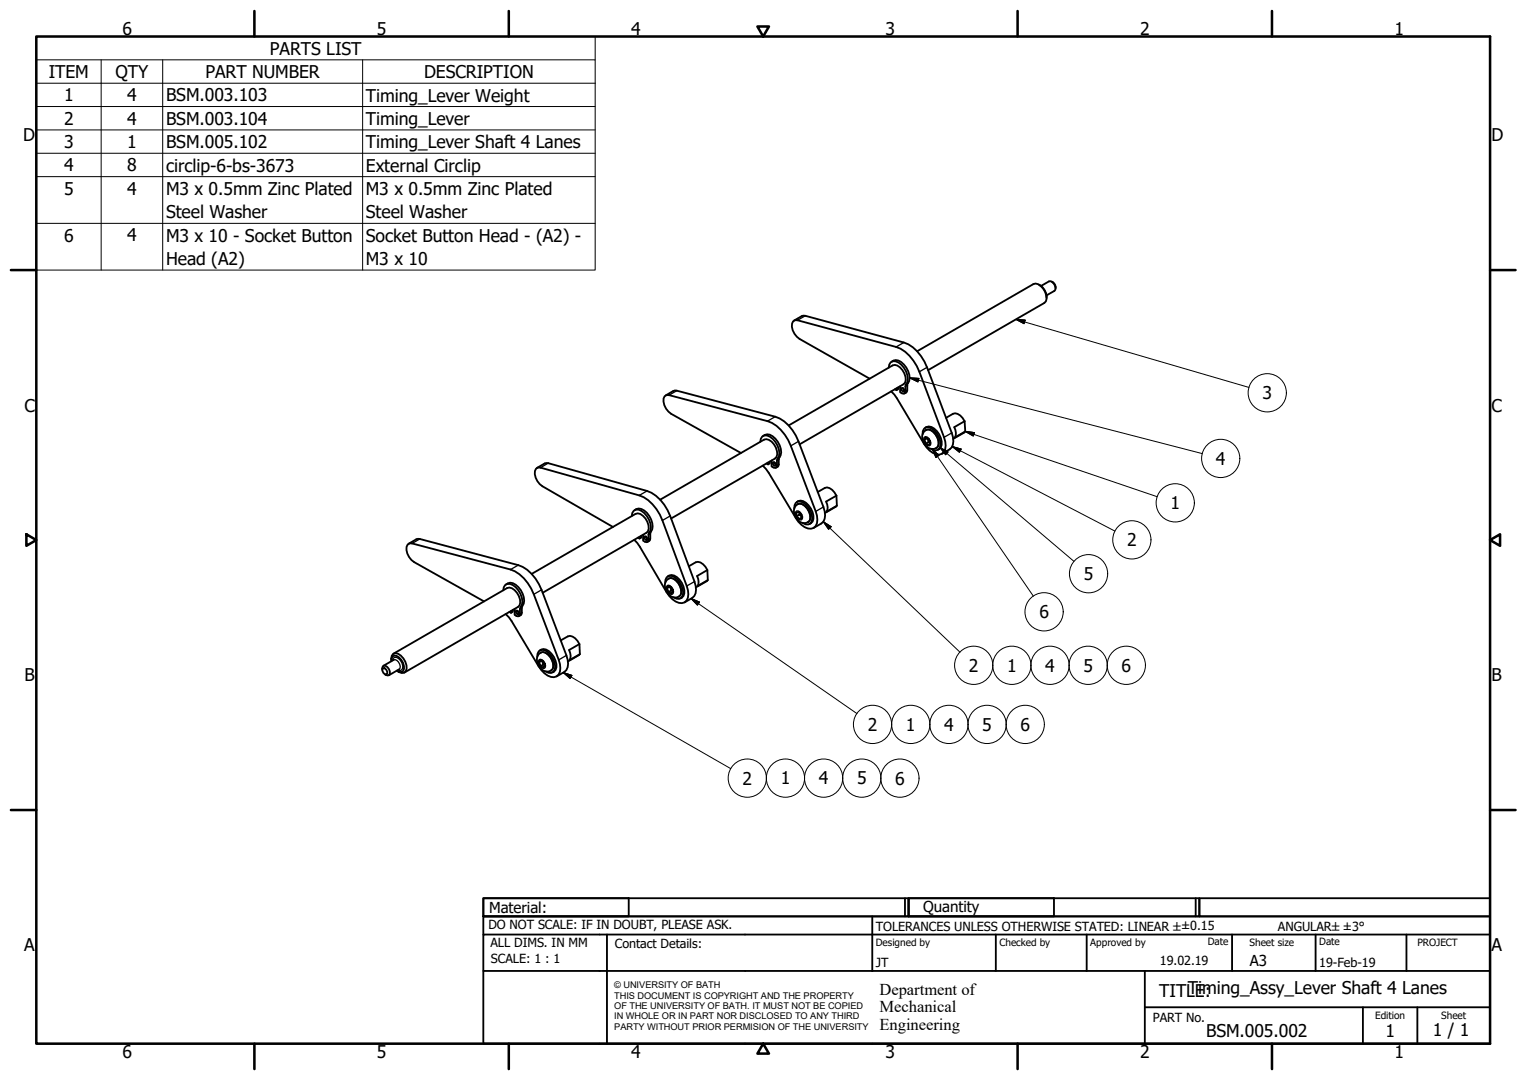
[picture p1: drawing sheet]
<svg xmlns="http://www.w3.org/2000/svg" width="420mm" height="297mm" viewBox="0 0 420 297" stroke-linecap="round" stroke-linejoin="round" font-family="sans-serif">
<!-- layer: Visible (ISO) -->
<g fill="none" stroke="#000" stroke-width=".51">
<path d="M285.9 78.3a4 4 0 0 1 2.1 3.7M286.4 78.6l2.2-1.2a1.73 1.73 0 0 1 1.5 2.6l-2.1 1.2M289.4 77.5a1.74 1.74 0 0 1 1 1.8M218.5 88.2l2.1-1.3h1l27.1 7.3a11.1 11.1 0 0 1 6.4 6.8l6.8 18.1a3.9 3.9 0 0 1-.6 4.5l-2.1 1.2M245.3 99.5a2.22 2.22 0 0 1 3.4 .7 4.4 4.4 0 0 1 .9 5.8v1.7l-.7 .5M252.3 96.6l32.1-18.5a2.34 2.34 0 0 1 2.7 1.3 3.8 3.8 0 0 1 .7 3.5l-.4 .4-32 18.5M183.2 108.8l2.1-1.3 .9-.1 27.1 7.2a11 11 0 0 1 6.4 6.8l6.9 18a3.9 3.9 0 0 1-.6 4.6l-2.1 1.2M210 119.9a2 2 0 0 1 2.6 .1 4.7 4.7 0 0 1 1.7 6.4l-.1 1.7-.7 .6M217 117l28.6-16.5a2.34 2.34 0 0 1 2.7 1.3 3.6 3.6 0 0 1 .7 3.4l-.4 .5-28.6 16.5M239.3 104.1l-19.3-10.9a3.9 3.9 0 0 1-1.8-4.8l.6-.3h.6l27.2 7.3a11.1 11.1 0 0 1 6.4 6.8l6.8 18.1a4.6 4.6 0 0 1-.1 4 2.18 2.18 0 0 1-3 .3l-1.7-1.5-.8-1.1-7.4-12.4-1.6-2M244.5 101.1a1.6 1.6 0 0 1 .9-1.6 1.6 1.6 0 0 1 1.8 .2 5.4 5.4 0 0 1 2.5 5.4 2.85 2.85 0 0 0-.6 2.5l-.1 .5-.4 .2-.9-.4v-1.7M246.7 106.8v.5"/>
<path d="M247.2 106.5v.5l-.5 .3-.5-.2M248.1 106.7l.6 .3v.7l-.6-.3zM248.5 106.8l.3 .5M253.9 119.5a1.54 1.54 0 0 1 .6-1.7 1.54 1.54 0 0 1 1.8 0 5 5 0 0 1 2.3 5.2 1.52 1.52 0 0 1-2.4 .5M254.3 118.7a1.62 1.62 0 0 1 2.5 .1 4 4 0 0 1 1.3 3.9 2.33 2.33 0 0 1-3.9-.8 2.75 2.75 0 0 1 .1-3.2zM254.6 117.7a1.87 1.87 0 0 1 2.4 .2 4.8 4.8 0 0 1 1.9 5.1l-.8 .7M260.3 114.9l1.9-1.1a2.36 2.36 0 0 1 2.7 1.2l.5 .9M262.6 117.5l2.8-1.6 .2 2.8-2.8 1.6a3.1 3.1 0 0 0-.2-2.8zM265.6 118.7l-3.3 2M147.7 128.7l2.2-1.2 .9-.1 27.2 7.6a11.2 11.2 0 0 1 6.4 6.9l6.7 18.1a3.9 3.9 0 0 1-.6 4.5l-2.1 1.2M181.6 137.4l28.6-16.5a2.41 2.41 0 0 1 2.8 1.3 3.2 3.2 0 0 1 .3 3.9l-28.6 16.5M203.9 124.6l-19.2-10.8a4 4 0 0 1-1.8-4.8l.5-.3h.7l27.1 7.1a11.1 11.1 0 0 1 6.4 6.8l6.9 18.1a3.9 3.9 0 0 1-.6 4.5 2.99 2.99 0 0 1-3.4-.8l-1.6-2-7.4-12.4-1.6-1.9"/>
<path d="M209.2 121.5a1.59 1.59 0 0 1 .8-1.6 1.59 1.59 0 0 1 1.8 .2 5.5 5.5 0 0 1 2.5 5.4 2.74 2.74 0 0 0-.5 2.5l-.1 .5-.4 .2-1-.4v-1.7M211.3 127.2v.5M211.8 126.9v.6l-.5 .2-.4-.2M212.7 127.1l.6 .3v.7l-.6-.3zM213.1 127.2l.4 .6M218.5 139.8a1.54 1.54 0 0 1 .7-1.6 1.54 1.54 0 0 1 1.8 0 5 5 0 0 1 2.4 5.2 1.51 1.51 0 0 1-2.5 .4M218.9 139.1a1.62 1.62 0 0 1 2.6 0 3.9 3.9 0 0 1 1.3 4 2.32 2.32 0 0 1-3.9-.8 2.81 2.81 0 0 1 0-3.2zM219.3 138.1a1.83 1.83 0 0 1 2.5 .2 4.7 4.7 0 0 1 1.8 5.2l-.8 .6M225 135.3l1.9-1.1a2.32 2.32 0 0 1 2.7 1.3l.5 .8M227.3 138l2.8-1.7 .2 2.8-2.9 1.6a2.87 2.87 0 0 0-.1-2.7zM230.3 139.1l-3.3 2M254.7 120.3l.8 .4 .5 1.1-.4 .6-.8-.4-.5-1z"/>
<path d="M255.1 120.5l.4 1.1M255.1 120.5l-.8 .5M255.1 120.5h.1M255.5 121.6l-.7 .4M255.5 121.6l.4 .1M112.4 149.5l2.2-1.2 .9-.1 27.1 7.2a11.1 11.1 0 0 1 6.4 6.8l6.9 18.1a3.9 3.9 0 0 1-.6 4.5l-2.2 1.2M146.3 157.8l28.6-16.5a2.35 2.35 0 0 1 2.7 1.3 3.7 3.7 0 0 1 .7 3.5l-.4 .4-28.6 16.5M168.7 144.9l-19.5-11.2a3.9 3.9 0 0 1-1.7-4.8l.5-.3h.7l27.2 7.7a11.2 11.2 0 0 1 6.4 6.8l6.7 18.1a3.8 3.8 0 0 1-.7 4.5 3.1 3.1 0 0 1-3.3-.9l-1.6-2-7.4-12.4-1.5-1.9M173.8 141.9a1.59 1.59 0 0 1 .9-1.6 1.59 1.59 0 0 1 1.8 .2 4.8 4.8 0 0 1 1.9 6.6v1.3l-.1 .5-.4 .2-.9-.4v-1.6M174.6 140.3a1.96 1.96 0 0 1 2.6 .1 5.4 5.4 0 0 1 2.3 5.2 2.63 2.63 0 0 0-.6 2.5v.4l-.8 .6M176 147.6v.5M176.5 147.3v.6l-.5 .2-.5-.2"/>
<path d="M177.4 147.5l.6 .4v.7l-.6-.4zM177.8 147.6l.3 .6M183.5 159.6a1.62 1.62 0 0 1 2.5 0 4 4 0 0 1 1.3 4 2.32 2.32 0 0 1-3.9-.8 2.75 2.75 0 0 1 .1-3.2zM183.7 158.5a1.9 1.9 0 0 1 2.5 .2 4.8 4.8 0 0 1 1.9 5.2l-.8 .7M189.5 155.8l1.9-1.1a2.36 2.36 0 0 1 2.7 1.2l.5 .9M191.8 158.4l2.8-1.6 .2 2.8-2.9 1.6a2.94 2.94 0 0 0-.1-2.8zM194.8 159.6l-3.3 2M219.1 141l.6-.2 .8 .7 .1 1-.6 .3-.8-.8zM219.9 141.5l.7 .6M219.9 141v.5M219.9 141.5l-.7 .5M220.6 142.4l-.6 .4"/>
<path d="M108.3 179.8l31.2-18.1a2.34 2.34 0 0 1 2.7 1.3 3.6 3.6 0 0 1 .8 3.5l-.5 .4-31.2 18.1M133.2 165.4l-19.2-10.8a4 4 0 0 1-1.8-4.8l.5-.4 .7 .1 27.1 7.1a11.1 11.1 0 0 1 6.4 6.9l6.8 18a3.9 3.9 0 0 1-.5 4.5 2.99 2.99 0 0 1-3.4-.8l-1.6-1.9-7.4-12.5-1.7-1.9M138.5 162.4a1.6 1.6 0 0 1 .8-1.7 1.6 1.6 0 0 1 1.8 .2 5.4 5.4 0 0 1 2.5 5.4 2.85 2.85 0 0 0-.5 2.5l-.2 .5-.3 .2-1-.4v-1.6M139.3 160.7a1.93 1.93 0 0 1 2.6 .1 4.8 4.8 0 0 1 1.7 6.4l-.1 1.7-.7 .6M140.6 168v.6M141.1 167.8v.5l-.5 .3-.4-.3M142 167.9l.6 .4v.7l-.6-.4zM142.4 168l.3 .6M148.2 179.9a1.62 1.62 0 0 1 2.6 .1 3.9 3.9 0 0 1 1.3 3.9 2.32 2.32 0 0 1-3.9-.8 2.81 2.81 0 0 1 0-3.2zM148.5 178.9a1.85 1.85 0 0 1 2.5 .2 4.8 4.8 0 0 1 1.8 5.2l-.8 .6M154.3 176.1l1.9-1.1a2.34 2.34 0 0 1 2.7 1.3l.5 .9M156.6 178.8l2.8-1.6 .2 2.7-2.9 1.7a2.87 2.87 0 0 0-.1-2.8z"/>
<path d="M159.6 179.9l-3.3 2M183 160.3l.1-.9a1.45 1.45 0 0 1 2.4-.7 5.1 5.1 0 0 1 2.3 5.2l-.3 .5-.6 .3-1.5-.4M183.5 161.8l.8-.4 .4 1M183.9 161.2l.8 .4 .5 1.1-.4 .6-.8-.5-.5-1zM184.7 162.4l-.7 .4M184.7 162.4l.4 .2M105.2 184.2l.1-.9 .3-.2a1.86 1.86 0 0 1 1.5 2.5l-.4 .2-.8-.4M105.2 184l.3-.3a1.14 1.14 0 0 1 .8 1.8 1.31 1.31 0 0 1-1.1-1.5zM107.7 181.6a1.43 1.43 0 0 1 .3-1.5 1.43 1.43 0 0 1 1.5-.3 4.1 4.1 0 0 1 2.2 4.8 1.49 1.49 0 0 1-2.3 0M107.7 181.9v-.8l.3-.5a1.72 1.72 0 0 1 2.4 .9 2.91 2.91 0 0 1 .5 3l-.4 .3h-.6l-.7-.3M108.3 181.5l-2.8 1.6M109.8 184.1l-2.8 1.6"/>
<path d="M147.8 180.7l.1-.9 .3-.7a1.93 1.93 0 0 1 2.8 .5 5.1 5.1 0 0 1 1.6 4.6 1.51 1.51 0 0 1-2.5 .5M148.3 182.1l.8-.4 .4 1.1M148.7 181.5l.8 .5 .4 1-.3 .6-.8-.4-.5-1.1zM149.5 182.8l-.7 .4M149.5 182.8l.4 .1"/>
</g>
<!-- layer: Visible Narrow (ISO) -->
<g fill="none" stroke="#000" stroke-width=".36">
<path d="M221.6 86.9l-2.2 1.2M248.7 94.2l-2.1 1.2M186.2 107.4l-2.1 1.3M213.3 114.6l-2.1 1.2M249.6 107.3l-.5 .3M249.6 106l-.5 .2M249.8 105.4l-.5 .3M254.7 118.3a2.24 2.24 0 0 1 2.6 1.2 2.9 2.9 0 0 1 .3 3.7M255.1 101l-2.1 1.2M261.9 119.1l-2.1 1.2M150.8 127.4l-2.1 1.2M178 135l-2.1 1.3"/>
<path d="M214.3 127.7l-.5 .3M214.3 126.4l-.5 .3M214.5 125.8l-.5 .3M219.5 138.7a2.62 2.62 0 0 1 3 2.1 2.21 2.21 0 0 1-.2 2.8M219.7 121.4l-2.1 1.2M226.6 139.4l-2.1 1.3M254.3 120.3l.3-.2a1.81 1.81 0 0 1 1.4 2.3l-.3 .2a1.79 1.79 0 0 1-1.4-2.3zM115.5 148.2l-2.1 1.3M142.6 155.4l-2.1 1.2M178.9 148.1l-.5 .3M178.9 146.8l-.5 .3M179.1 146.2l-.5 .3"/>
<path d="M183.9 159.2a2.24 2.24 0 0 1 2.6 1.2 3.6 3.6 0 0 1 .7 3.3l-.4 .4M184.4 141.9l-2.1 1.2M191.1 160l-2.1 1.2M218.9 140.8l.3-.3a1.73 1.73 0 0 1 1.6 2.2l-.3 .3a1.73 1.73 0 0 1-1.6-2.2zM143.6 168.5l-.5 .3M143.6 167.2l-.5 .3M143.7 166.7l-.4 .2M148.7 179.5a2.24 2.24 0 0 1 2.6 1.2 3.5 3.5 0 0 1 .7 3.3l-.4 .5M149 162.2l-2.1 1.3M183.5 161.2l.3-.3a1.78 1.78 0 0 1 1.4 2.3l-.3 .3a1.78 1.78 0 0 1-1.4-2.3zM108 181.7l.2-.6 .3-.3a2.41 2.41 0 0 1 2 3.4l-.4 .2-.6-.1M108.3 181.5a1.71 1.71 0 0 1 1.5 2.6"/>
<path d="M148.3 181.6l.3-.3a1.78 1.78 0 0 1 1.4 2.3l-.3 .3a1.81 1.81 0 0 1-1.4-2.3zM155.9 180.3l-2.2 1.2"/>
</g>
<!-- layer: Visible (ISO) -->
<g fill="#000">
<circle cx="184.3" cy="161.4" r=".25"/>
<circle cx="149.1" cy="181.7" r=".25"/>
</g>
<!-- layer: Symbol (ISO) -->
<g fill="none" stroke="#000" stroke-width=".28">
<path d="M10 16.5v-6.5h153.8v6.5M10 16.5h153.8v6.4M10 16.5v57.8h153.8v-51.4M27.8 16.5v57.8M44.8 16.5v57.8M99.8 16.5v57.8M10 22.9h153.8M10 29.3h153.8M10 35.7h153.8M10 42.1h153.8M10 48.6h153.8M10 61.4h153.8"/>
<path d="M279.5 87.8l2.6 .3-.3 .9zM279.5 87.8l64.2 18.8M250.3 103.9l2.5 .2-.2 1zM250.3 103.9l80.5 20.9M265.6 118.7l2.5 .3-.3 .9zM265.6 118.7l52.8 17.9M353.9 108a5.3 5.3 0 0 0-7.6-4.7 5.3 5.3 0 0 0-.7 9 5.3 5.3 0 0 0 8.3-3.4v-.9M256.5 123.5l1.8 1.8-.8 .5zM256.5 123.5l27.8 40.5M258.6 123.1l2.2 1.2-.6 .8zM258.6 123.1l36.9 31.3M262 122.8l2.5 .7-.5 .9z"/>
<path d="M262 122.8l44.8 23.3M226.5 143.5l2.2 1.4-.7 .7zM226.5 143.5l37.6 35.9M190.1 164.6l2.4 1-.6 .8zM190.1 164.6l45.7 31.7M154.9 185l2.5 .8-.5 .8zM154.9 185l46.2 26.4"/>
<circle cx="323.4" cy="138.3" r="5.3"/>
<circle cx="335.9" cy="126.1" r="5.3"/>
<circle cx="299.5" cy="157.8" r="5.3"/>
<circle cx="311.4" cy="148.5" r="5.3"/>
<circle cx="287.3" cy="168.3" r="5.3"/>
<circle cx="240.1" cy="199.2" r="5.3"/>
<circle cx="250.6" cy="199.2" r="5.3"/>
<circle cx="261.1" cy="199.2" r="5.3"/>
<circle cx="267.9" cy="183" r="5.3"/>
<circle cx="271.6" cy="199.2" r="5.3"/>
<circle cx="278.4" cy="183" r="5.3"/>
<circle cx="282.1" cy="199.2" r="5.3"/>
<circle cx="288.9" cy="183" r="5.3"/>
<circle cx="299.4" cy="183" r="5.3"/>
<circle cx="309.9" cy="183" r="5.3"/>
<circle cx="205.6" cy="214" r="5.3"/>
<circle cx="216.1" cy="214" r="5.3"/>
<circle cx="226.6" cy="214" r="5.3"/>
<circle cx="237.1" cy="214" r="5.3"/>
<circle cx="247.6" cy="214" r="5.3"/>
</g>
<!-- layer: Border (ISO) -->
<g fill="none" stroke="#000" stroke-width=".7">
<path d="M10 10h400v277h-400zM70 3v7M140 3v7M208.4 7.3h3.2l-1.6 2.7zM280 3v7M350 3v7M3 74.3h7M410 74.3h7M7.3 146.9l2.7 1.6-2.7 1.6zM410 148.5l2.7-1.6v3.2zM3 222.8h7M410 222.8h7"/>
<path d="M70 287v7M140 287v7M210 287l1.6 2.8h-3.2zM280 287v7M350 287v7"/>
</g>
<!-- layer: Title (ISO) -->
<g fill="none" stroke="#000" stroke-width=".51">
<path d="M133 247h40v5h-40zM133 247h117v5h-117zM133 257v-5h277v5M133 257h277v30h-277zM167 257v30M240 252v15M249 247v5M250 247h40v5h-40zM250 247h80v5h-80zM274 257v10M299 257v10M329 247v5"/>
<path d="M330 247h80v5h-80zM339 257v10M362 257v10M387 257v10M133 267h277M315 277h95M315 267v20M375 277v10M390 277v10"/>
</g>
<!-- layer: Symbol (ISO) -->
<g fill="#000" stroke="#000" stroke-width=".28">
<path d="M279.5 87.8l2.6 .3zM279.5 87.8l2.6 .3-.3 .9zM250.3 103.9l2.5 .2zM250.3 103.9l2.5 .2-.2 1zM265.6 118.7l2.5 .3zM265.6 118.7l2.5 .3-.3 .9zM256.5 123.5l1.8 1.8zM256.5 123.5l1.8 1.8-.8 .5zM258.6 123.1l2.2 1.2zM258.6 123.1l2.2 1.2-.6 .8zM262 122.8l2.5 .7zM262 122.8l2.5 .7-.5 .9z"/>
<path d="M226.5 143.5l2.2 1.4zM226.5 143.5l2.2 1.4-.7 .7zM190.1 164.6l2.4 1zM190.1 164.6l2.4 1-.6 .8zM154.9 185l2.5 .8zM154.9 185l2.5 .8-.5 .8z"/>
</g>
<g font-size="4.8">
<text x="33.7" y="9.6">6</text>
<text x="103.7" y="9.6">5</text>
<text x="173.7" y="9.6">4</text>
<text x="243.7" y="9.6">3</text>
<text x="313.7" y="9.6">2</text>
<text x="383.7" y="9.6">1</text>
<text x="74.3" y="15">PARTS LIST</text>
<text x="13.4" y="21.4">ITEM</text>
<text x="31.8" y="21.5">QTY</text>
<text x="56.6" y="21.4">PART NUMBER</text>
<text x="116.7" y="21.5">DESCRIPTION</text>
<text x="17.6" y="27.9">1</text>
<text x="35" y="27.8">4</text>
<text x="45.7" y="27.9">BSM.003.103</text>
<text x="100.7" y="27.9">Timing_Lever Weight</text>
<text x="17.6" y="34.3">2</text>
<text x="35" y="34.3">4</text>
<text x="45.7" y="34.3">BSM.003.104</text>
<text x="100.7" y="34.3">Timing_Lever</text>
<text x="6.3" y="38.9">D</text>
<text x="17.6" y="40.7">3</text>
<text x="35" y="40.7">1</text>
<text x="45.7" y="40.7">BSM.005.102</text>
<text x="100.7" y="40.8">Timing_Lever Shaft 4 Lanes</text>
<text x="410.4" y="38.9">D</text>
<text x="17.6" y="47.1">4</text>
<text x="35" y="47.2">8</text>
<text x="45.7" y="47.2">circlip-6-bs-3673</text>
<text x="100.7" y="47.2">External Circlip</text>
<text x="17.6" y="53.5">5</text>
<text x="35" y="53.5">4</text>
<text x="45.7" y="53.6">M3 x 0.5mm Zinc Plated</text>
<text x="100.7" y="53.6">M3 x 0.5mm Zinc Plated</text>
<text x="45.7" y="60">Steel Washer</text>
<text x="100.7" y="60">Steel Washer</text>
<text x="17.6" y="66.4">6</text>
<text x="35" y="66.4">4</text>
<text x="45.7" y="66.5">M3 x 10 - Socket Button</text>
<text x="100.7" y="66.5">Socket Button Head - (A2) -</text>
<text x="45.7" y="72.9">Head (A2)</text>
<text x="100.7" y="72.9">M3 x 10</text>
<text x="6.7" y="113.2">C</text>
<text x="347.4" y="109.8">3</text>
<text x="410.4" y="113.2">C</text>
<text x="334.6" y="127.8">4</text>
<text x="322.1" y="140.1">1</text>
<text x="310.1" y="150.3">2</text>
<text x="298.2" y="159.5">5</text>
<text x="286" y="170.1">6</text>
<text x="266.6" y="184.8">2</text>
<text x="277.1" y="184.7">1</text>
<text x="287.6" y="184.7">4</text>
<text x="298.1" y="184.7">5</text>
<text x="308.6" y="184.7">6</text>
<text x="6.8" y="187.4">B</text>
<text x="410.4" y="187.4">B</text>
<text x="238.8" y="201">2</text>
<text x="249.3" y="201">1</text>
<text x="259.8" y="201">4</text>
<text x="270.3" y="201">5</text>
<text x="280.8" y="201">6</text>
<text x="204.3" y="215.8">2</text>
<text x="214.8" y="215.8">1</text>
<text x="225.3" y="215.8">4</text>
<text x="235.8" y="215.8">5</text>
<text x="246.3" y="215.8">6</text>
<text x="6.7" y="261.7">A</text>
<text x="410.4" y="261.7">A</text>
<text x="319" y="274.2">TITLTEiming_Assy_Lever Shaft 4 Lanes</text>
<text x="331.5" y="274.2">:</text>
<text x="331.9" y="285.3">BSM.005.002</text>
<text x="381.2" y="285.3">1</text>
<text x="394.2" y="285">1 / 1</text>
<text x="33.7" y="291">6</text>
<text x="103.7" y="290.9">5</text>
<text x="173.7" y="290.9">4</text>
<text x="243.7" y="291">3</text>
<text x="313.7" y="291">2</text>
<text x="383.7" y="290.9">1</text>
</g>
<g font-size="4.6">
<text x="242" y="273.7">Department of</text>
<text x="242" y="278.4">Mechanical</text>
<text x="242" y="283.2">Engineering</text>
</g>
<g font-size="4.1">
<text x="134.6" y="251.1">Material:</text>
<text x="254" y="250.8">Quantity</text>
<text x="343.9" y="265.6">A3</text>
</g>
<g font-size="3.5">
<text x="134.4" y="255.6">DO NOT SCALE: IF IN DOUBT, PLEASE ASK.</text>
<text x="241" y="256">TOLERANCES UNLESS OTHERWISE STATED: LINEAR ±±0.15</text>
<text x="351.6" y="256">ANGULAR±±3°</text>
<text x="134.9" y="260.6">ALL DIMS. IN MM</text>
<text x="169.2" y="260.6">Contact Details:</text>
<text x="135.1" y="264.8">SCALE: 1 : 1</text>
<text x="241" y="266">JT</text>
<text x="319.2" y="265.5">19.02.19</text>
<text x="363" y="266">19-Feb-19</text>
<text x="317.2" y="281.2">PART No.</text>
</g>
<g font-size="2.8">
<text x="241" y="260.1">Designed by</text>
<text x="275" y="260.1">Checked by</text>
<text x="300" y="260.1">Approved by</text>
<text x="332.3" y="260">Date</text>
<text x="343.8" y="260.1">Sheet size</text>
<text x="363" y="260">Date</text>
<text x="390" y="260.1">PROJECT</text>
<text x="378.4" y="280.1">Edition</text>
<text x="396.6" y="280.1">Sheet</text>
</g>
<g font-size="2.5">
<text x="169" y="271.9">© UNIVERSITY OF BATH</text>
<text x="169" y="274.7">THIS DOCUMENT IS COPYRIGHT AND THE PROPERTY</text>
<text x="169" y="277.5">OF THE UNIVERSITY OF BATH. IT MUST NOT BE COPIED</text>
<text x="169" y="280.4">IN WHOLE OR IN PART NOR DISCLOSED TO ANY THIRD</text>
<text x="169" y="283.2">PARTY WITHOUT PRIOR PERMISION OF THE UNIVERSITY</text>
</g>
</svg>
